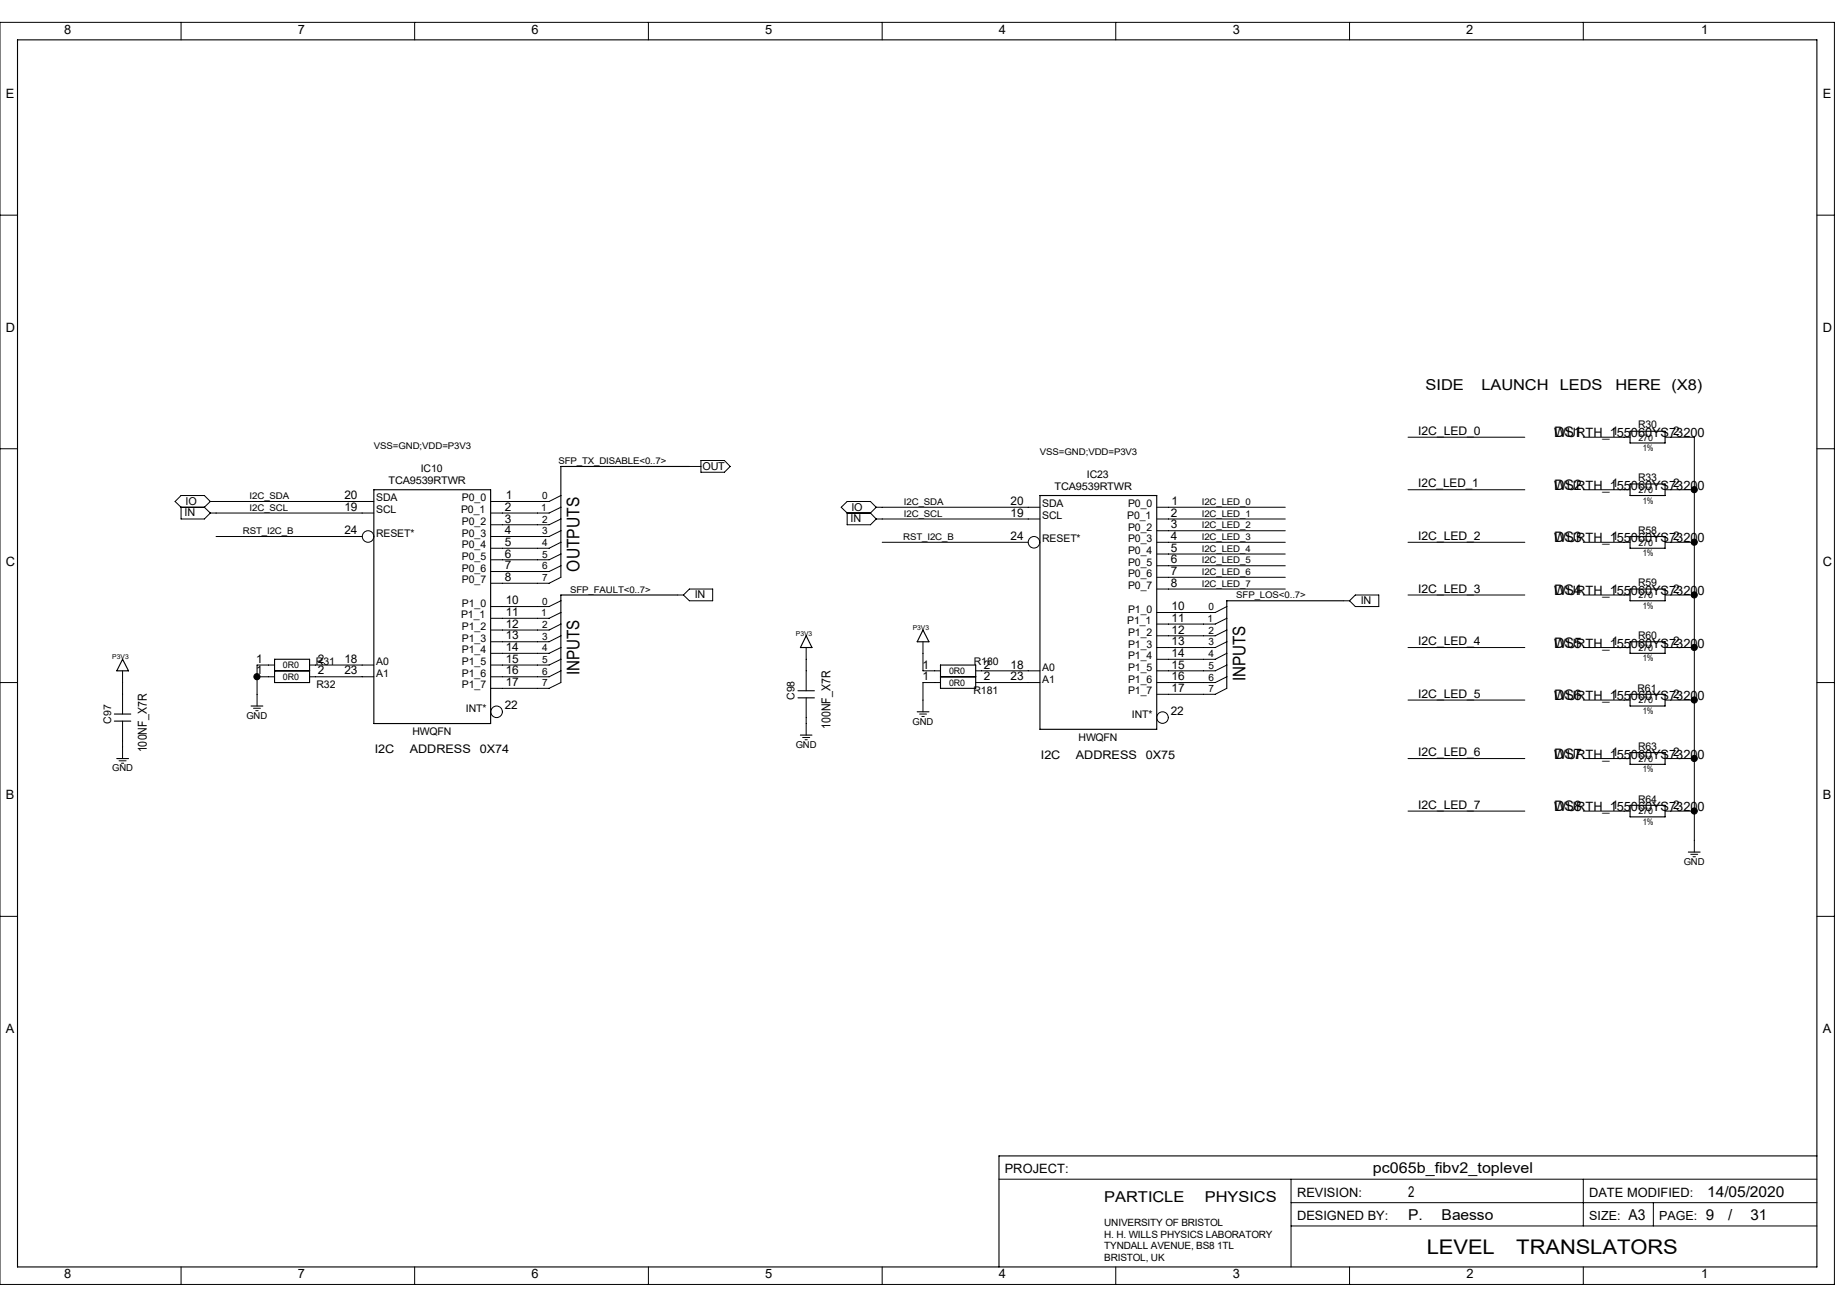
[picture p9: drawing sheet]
<svg xmlns="http://www.w3.org/2000/svg" width="420mm" height="297mm" viewBox="0 0 420 297" stroke-linecap="round" stroke-linejoin="round" font-family="sans-serif">
<g fill="none" stroke="#000" stroke-width=".25">
<path d="M4 9.1h408.9v278.8h-408.9zM370.5 98h7.9v2.7h-7.9zM85 111.3h26.5v53.1h-26.5zM156.7 106h-29.2v25.2M236.3 112.6h26.6v53.1h-26.6zM370.5 110h7.9v2.6h-7.9zM154 135.2h-26.5v19.9M305.4 136.5h-26.6v19.9M370.5 121.9h7.9v2.7h-7.9zM370.5 133.9h7.9v2.6h-7.9zM27.9 149.8l1.3 2.6h-2.7zM62.4 152.4h8"/>
<path d="M62.4 149.8h8v5.3h-8zM181.4 158.6h3.7M181.4 157h3.7M183.2 144.5l1.3 2.7h-2.6zM209.8 143.2l1.3 2.6h-2.7zM213.7 153.8h8M213.7 151.1h8v5.3h-8zM370.5 145.8h7.9v2.7h-7.9zM370.5 157.8h7.9v2.6h-7.9zM26 163.9h3.7M26 162.3h3.7M26.5 172.4h2.7"/>
<path d="M57.1 160.4h2.6M181.9 167h2.6M208.4 161.8h2.7M370.5 171h7.9v2.7h-7.9zM370.5 183h7.9v2.6h-7.9zM383.7 193.6h2.7M412.9 262.7h-185.9v25.2"/>
</g>
<g fill="none" stroke="#000" stroke-width=".23">
<path d="M0 5.1h416.9v286.8h-416.9zM41.1 5.1v4M94.2 5.1v4M147.4 5.1v4M200.5 5.1v4M253.6 5.1v4M306.7 5.1v4M359.8 5.1v4M0 48.9h4M412.9 48.9h4M320 99.4h26.5M359.8 99.4h10.7"/>
<path d="M378.4 99.4h6.7v94.2M0 102h4M41.1 115.3h5.3M41.1 115.3v2.6h5.3l1.4-1.3M46.4 115.3l1.4 1.3M47.8 116.6h37.2M47.8 114h37.2M47.8 114l-1.4-1.4h-5.3l-1.3 1.4 1.3 1.3M47.8 114l-1.4 1.3M127.5 117.9l-2.7 1.4h-13.3M127.5 115.3l-2.7 1.3h-13.3M127.5 112.6l-2.7 1.4h-13.3"/>
<path d="M156.7 106h2.6M159.3 104.6h5.3l1.3 1.4-1.3 1.3h-5.3zM192.5 116.6v2.7h5.3l1.3-1.4M192.5 116.6h5.3M197.8 116.6l1.3 1.3M199.1 115.3l-1.3-1.3h-5.3l-1.3 1.3 1.3 1.3M199.1 115.3h37.2M199.1 117.9h37.2M199.1 115.3l-1.3 1.3M262.9 115.3h29.2M262.9 117.9h29.2M320 111.3h26.5"/>
<path d="M359.8 111.3h10.7M378.4 111.3h6.7M412.9 102h4M49.1 121.9h33.2M127.5 139.2l-2.7 1.3h-13.3M127.5 131.2l-2.7 1.3h-13.3M127.5 128.6l-2.7 1.3h-13.3M127.5 125.9l-2.7 1.3h-13.3M127.5 123.2l-2.7 1.4h-13.3M127.5 120.6l-2.7 1.3h-13.3M127.5 136.5l-2.7 1.3h-13.3M154 135.2h1.3"/>
<path d="M155.3 135.2l1.4-1.3h5.3v2.6h-5.3zM200.5 123.2h33.2M262.9 133.9h29.2M262.9 131.2h29.2M262.9 128.6h29.2M262.9 125.9h29.2M262.9 123.2h29.2M262.9 120.6h29.2M278.8 137.8l-2.6 1.4h-13.3M305.4 136.5h1.3M306.7 136.5l1.3-1.3h5.4v2.6h-5.4zM320 123.2h26.5"/>
<path d="M320 135.2h26.5M359.8 123.2h10.7M359.8 135.2h10.7M378.4 123.2h6.7M378.4 135.2h6.7M0 155.1h4M27.9 152.4v9.9M58.4 153.8h4M62.4 151.1h-4v9.3M70.4 153.8h14.6M70.4 151.1h14.6M127.5 155.1l-2.7 1.3h-13.3"/>
<path d="M127.5 152.4l-2.7 1.4h-13.3M127.5 149.8l-2.7 1.3h-13.3M127.5 147.2l-2.7 1.3h-13.3M127.5 144.5l-2.7 1.3h-13.3M127.5 141.8l-2.7 1.4h-13.3M183.2 147.2v9.8M183.2 158.6v8.4M209.8 145.8v6.6h3.9M213.7 155.1h-3.9v6.7M221.7 152.4h14.6M221.7 155.1h14.6M278.8 145.8l-2.6 1.4h-13.3"/>
<path d="M278.8 140.5l-2.6 1.3h-13.3M278.8 143.2l-2.6 1.3h-13.3M278.8 148.5l-2.6 1.3h-13.3M278.8 151.1l-2.6 1.3h-13.3M278.8 153.8l-2.6 1.3h-13.3M278.8 156.4l-2.6 1.4h-13.3M320 147.2h26.5M320 159.1h26.5M359.8 147.2h10.7M359.8 159.1h10.7M378.4 147.2h6.7M378.4 159.1h6.7"/>
<path d="M412.9 155.1h4M27.1 172.9h1.6M27.6 173.4h.5M27.9 163.9v8.5M57.6 161h1.6M58.1 161.5h.6M182.4 167.6h1.6M183 168.1h.5M209 162.3h1.6M209.5 162.8h.6M320 172.4h26.5M359.8 172.4h10.7"/>
<path d="M378.4 172.4h6.7M320 184.3h26.5M359.8 184.3h10.7M378.4 184.3h6.7M384.3 194.1h1.5M384.8 194.7h.5M0 208.2h4M412.9 208.2h4M227 268h185.9M293.4 273.3h119.5M293.4 268v19.9M293.4 278.6h119.5"/>
<path d="M359.8 268v10.6M375.8 273.3v5.3M41.1 287.9v4M94.2 287.9v4M147.4 287.9v4M200.5 287.9v4M253.6 287.9v4M306.7 287.9v4M359.8 287.9v4"/>
<circle cx="83.7" cy="121.9" r="1.31"/>
<circle cx="235" cy="123.2" r="1.31"/>
<circle cx="112.9" cy="161.8" r="1.31"/>
<circle cx="264.2" cy="163.1" r="1.31"/>
</g>
<g fill="#000" stroke="#000" stroke-width=".23">
<circle cx="385" cy="111.3" r=".7"/>
<circle cx="385" cy="123.2" r=".7"/>
<circle cx="385" cy="135.2" r=".7"/>
<circle cx="58.4" cy="153.8" r=".7"/>
<circle cx="385" cy="159.1" r=".7"/>
<circle cx="385" cy="147.1" r=".7"/>
<circle cx="385" cy="172.4" r=".7"/>
<circle cx="385" cy="184.3" r=".7"/>
</g>
<g font-size="4.6">
<text x="324.3" y="284.9">LEVEL</text>
<text x="344.6" y="284.9">TRANSLATORS</text>
</g>
<g font-size="4">
<text x="131.7" y="129.9" transform="rotate(-90 131.7 129.9)">OUTPUTS</text>
<text x="131.7" y="153.5" transform="rotate(-90 131.7 153.5)">INPUTS</text>
<text x="283" y="154.8" transform="rotate(-90 283 154.8)">INPUTS</text>
</g>
<g font-size="3.4">
<text x="324" y="88.7">SIDE</text>
<text x="336.7" y="88.7">LAUNCH</text>
<text x="354.5" y="88.7">LEDS</text>
<text x="367.1" y="88.7">HERE (X8)</text>
<text x="312" y="266.6">pc065b_fibv2_toplevel</text>
<text x="251" y="273.3">PARTICLE</text>
<text x="273.8" y="273.3">PHYSICS</text>
<text x="320" y="271.9">2</text>
<text x="388" y="271.9">14/05/2020</text>
<text x="320" y="277.2">P.</text>
<text x="327.6" y="277.2">Baesso</text>
<text x="370.1" y="277.2">A3</text>
<text x="387.7" y="277.2">9</text>
<text x="392.8" y="277.2">/</text>
<text x="397.8" y="277.2">31</text>
</g>
<g font-size="3.3">
<text x="353.2" y="99.4">DS1</text>
<text x="353.2" y="111.3">DS2</text>
<text x="353.2" y="123.2">DS3</text>
<text x="353.2" y="135.2">DS4</text>
<text x="353.2" y="147.2">DS5</text>
<text x="353.2" y="159.1">DS6</text>
<text x="353.2" y="172.4">DS7</text>
<text x="353.2" y="184.3">DS8</text>
</g>
<g font-size="2.9">
<text x="14.6" y="7.7">8</text>
<text x="67.7" y="7.7">7</text>
<text x="120.8" y="7.7">6</text>
<text x="173.9" y="7.7">5</text>
<text x="227" y="7.7">4</text>
<text x="280.2" y="7.7">3</text>
<text x="333.2" y="7.7">2</text>
<text x="386.6" y="7.7">1</text>
<text x="1.3" y="22.3">E</text>
<text x="414.3" y="22.3">E</text>
<text x="1.3" y="75.4">D</text>
<text x="414.3" y="75.4">D</text>
<text x="353.2" y="99.4">WURTH_155060YS73200</text>
<text x="353.2" y="111.3">WURTH_155060YS73200</text>
<text x="353.2" y="123.2">WURTH_155060YS73200</text>
<text x="1.3" y="128.6">C</text>
<text x="414.3" y="128.6">C</text>
<text x="353.2" y="135.2">WURTH_155060YS73200</text>
<text x="353.2" y="147.2">WURTH_155060YS73200</text>
<text x="353.2" y="159.1">WURTH_155060YS73200</text>
<text x="353.2" y="172.4">WURTH_155060YS73200</text>
<text x="1.3" y="181.7">B</text>
<text x="353.2" y="184.3">WURTH_155060YS73200</text>
<text x="414.3" y="181.7">B</text>
<text x="1.3" y="234.8">A</text>
<text x="414.3" y="234.8">A</text>
<text x="228.3" y="266.7">PROJECT:</text>
<text x="294.8" y="271.9">REVISION:</text>
<text x="361.1" y="271.9">DATE MODIFIED:</text>
<text x="294.8" y="277.3">DESIGNED BY:</text>
<text x="14.6" y="290.5">8</text>
<text x="67.7" y="290.5">7</text>
<text x="120.8" y="290.5">6</text>
<text x="173.9" y="290.5">5</text>
<text x="227" y="290.5">4</text>
<text x="280.2" y="290.5">3</text>
<text x="333.3" y="290.5">2</text>
<text x="386.6" y="290.5">1</text>
</g>
<g font-size="2.8">
<text x="188.7" y="165.7" transform="rotate(-90 188.7 165.7)">100NF_X7R</text>
<text x="33.4" y="171" transform="rotate(-90 33.4 171)">100NF_X7R</text>
<text x="361.1" y="277.3">SIZE:</text>
<text x="377.1" y="277.3">PAGE:</text>
</g>
<g font-size="2.7">
<text x="322.3" y="98.8">I2C_LED_0</text>
<text x="366.3" y="98.8">1</text>
<text x="380.3" y="98.8">2</text>
<text x="78.3" y="113.4">20</text>
<text x="114.9" y="113.4">1</text>
<text x="322.3" y="110.7">I2C_LED_1</text>
<text x="366.3" y="110.7">1</text>
<text x="380.3" y="110.7">2</text>
<text x="78.3" y="116.1">19</text>
<text x="114.7" y="116.1">2</text>
<text x="114.7" y="118.7">3</text>
<text x="229.7" y="114.8">20</text>
<text x="229.7" y="117.4">19</text>
<text x="266.1" y="117.4">2</text>
<text x="266.3" y="114.8">1</text>
<text x="78.3" y="121.4">24</text>
<text x="114.7" y="121.4">4</text>
<text x="114.7" y="124">5</text>
<text x="229.7" y="122.7">24</text>
<text x="266.1" y="120.1">3</text>
<text x="266.1" y="122.7">4</text>
<text x="266.1" y="125.3">5</text>
<text x="322.3" y="122.7">I2C_LED_2</text>
<text x="366.3" y="122.7">1</text>
<text x="380.3" y="122.7">2</text>
<text x="114.7" y="126.7">6</text>
<text x="114.7" y="129.4">7</text>
<text x="114.7" y="132">8</text>
<text x="266.1" y="128">6</text>
<text x="266.1" y="130.7">7</text>
<text x="114.9" y="137.3">10</text>
<text x="266.1" y="133.4">8</text>
<text x="322.3" y="134.7">I2C_LED_3</text>
<text x="366.3" y="134.7">1</text>
<text x="380.3" y="134.7">2</text>
<text x="114.9" y="140">11</text>
<text x="114.9" y="142.6">12</text>
<text x="266.3" y="138.6">10</text>
<text x="266.3" y="141.3">11</text>
<text x="266.3" y="144">12</text>
<text x="114.9" y="145.3">13</text>
<text x="114.9" y="148">14</text>
<text x="266.3" y="146.6">13</text>
<text x="266.3" y="149.3">14</text>
<text x="322.3" y="146.6">I2C_LED_4</text>
<text x="366.3" y="146.6">1</text>
<text x="380.3" y="146.6">2</text>
<text x="58.3" y="153.2">1</text>
<text x="58.3" y="150.6">1</text>
<text x="72.2" y="153.2">2</text>
<text x="72.2" y="150.6">2</text>
<text x="78.3" y="150.6">18</text>
<text x="78.3" y="153.2">23</text>
<text x="114.9" y="150.6">15</text>
<text x="114.9" y="153.2">16</text>
<text x="114.9" y="155.9">17</text>
<text x="209.6" y="154.6">1</text>
<text x="209.6" y="151.9">1</text>
<text x="223.6" y="154.6">2</text>
<text x="223.6" y="151.9">2</text>
<text x="229.7" y="151.9">18</text>
<text x="229.7" y="154.6">23</text>
<text x="266.3" y="151.9">15</text>
<text x="266.3" y="154.6">16</text>
<text x="114.7" y="161.2">22</text>
<text x="266.3" y="157.2">17</text>
<text x="322.3" y="158.6">I2C_LED_5</text>
<text x="366.3" y="158.6">1</text>
<text x="380.3" y="158.6">2</text>
<text x="266.1" y="162.6">22</text>
<text x="85.2" y="171">I2C</text>
<text x="93.1" y="171">ADDRESS</text>
<text x="109.1" y="171">0X74</text>
<text x="236.6" y="172.4">I2C</text>
<text x="244.5" y="172.4">ADDRESS</text>
<text x="260.4" y="172.4">0X75</text>
<text x="322.3" y="171.8">I2C_LED_6</text>
<text x="366.3" y="171.8">1</text>
<text x="380.3" y="171.8">2</text>
<text x="322.3" y="183.8">I2C_LED_7</text>
<text x="366.3" y="183.8">1</text>
<text x="380.3" y="183.8">2</text>
</g>
<g font-size="2.5">
<text x="159.7" y="106.8">OUT</text>
<text x="42" y="117.3">IN</text>
<text x="42.2" y="114.7">IO</text>
<text x="193.3" y="118.7">IN</text>
<text x="193.5" y="116">IO</text>
<text x="157.9" y="135.9">IN</text>
<text x="309.2" y="137.3">IN</text>
</g>
<g font-size="2.4">
<text x="372.3" y="97.4">R30</text>
<text x="95.6" y="107.3">IC10</text>
<text x="85.5" y="114">SDA</text>
<text x="88.3" y="110">TCA9539RTWR</text>
<text x="105" y="114">P0_0</text>
<text x="239.7" y="111.3">TCA9539RTWR</text>
<text x="247" y="108.6">IC23</text>
<text x="372.3" y="109.3">R33</text>
<text x="85.5" y="116.6">SCL</text>
<text x="104.8" y="116.6">P0_1</text>
<text x="105" y="119.3">P0_2</text>
<text x="236.9" y="115.3">SDA</text>
<text x="236.9" y="117.9">SCL</text>
<text x="256.2" y="117.9">P0_1</text>
<text x="256.4" y="115.3">P0_0</text>
<text x="85.5" y="121.9">RESET*</text>
<text x="105" y="121.9">P0_3</text>
<text x="105" y="124.6">P0_4</text>
<text x="236.9" y="123.2">RESET*</text>
<text x="256.4" y="120.6">P0_2</text>
<text x="256.4" y="123.2">P0_3</text>
<text x="256.4" y="125.9">P0_4</text>
<text x="372.3" y="121.3">R58</text>
<text x="105" y="127.2">P0_5</text>
<text x="105" y="129.9">P0_6</text>
<text x="256.4" y="128.6">P0_5</text>
<text x="256.4" y="131.2">P0_6</text>
<text x="105" y="137.8">P1_0</text>
<text x="105" y="132.5">P0_7</text>
<text x="256.4" y="133.9">P0_7</text>
<text x="372.3" y="133.2">R59</text>
<text x="104.8" y="140.5">P1_1</text>
<text x="105" y="143.2">P1_2</text>
<text x="256.2" y="141.8">P1_1</text>
<text x="256.4" y="139.2">P1_0</text>
<text x="105" y="145.8">P1_3</text>
<text x="105" y="148.5">P1_4</text>
<text x="256.4" y="144.5">P1_2</text>
<text x="256.4" y="147.2">P1_3</text>
<text x="256.4" y="149.8">P1_4</text>
<text x="372.3" y="145.2">R60</text>
<text x="71.8" y="151.1">R31</text>
<text x="85.5" y="151.1">A0</text>
<text x="85.5" y="153.8">A1</text>
<text x="105" y="151.1">P1_5</text>
<text x="105" y="153.8">P1_6</text>
<text x="221.3" y="151.1">R180</text>
<text x="236.9" y="152.4">A0</text>
<text x="236.9" y="155.1">A1</text>
<text x="256.4" y="152.4">P1_5</text>
<text x="256.4" y="155.1">P1_6</text>
<text x="71.9" y="156.4">R32</text>
<text x="105" y="156.4">P1_7</text>
<text x="105.9" y="161.8">INT*</text>
<text x="180.6" y="159.1" transform="rotate(-90 180.6 159.1)">C98</text>
<text x="221.2" y="157.8">R181</text>
<text x="256.4" y="157.8">P1_7</text>
<text x="372.2" y="157.1">R61</text>
<text x="25.2" y="164.4" transform="rotate(-90 25.2 164.4)">C97</text>
<text x="93.7" y="167">HWQFN</text>
<text x="257.3" y="163.1">INT*</text>
<text x="245.1" y="168.4">HWQFN</text>
<text x="372.3" y="170.4">R63</text>
<text x="372.3" y="182.4">R64</text>
</g>
<g font-size="2.3">
<text x="123.2" y="113.5">0</text>
<text x="123" y="116.1">1</text>
<text x="123.2" y="118.8">2</text>
<text x="123.2" y="121.5">3</text>
<text x="123.2" y="124.1">4</text>
<text x="123.2" y="126.7">5</text>
<text x="123.2" y="129.4">6</text>
<text x="123.2" y="132.1">7</text>
<text x="123.2" y="137.4">0</text>
<text x="123" y="140">1</text>
<text x="123.2" y="142.7">2</text>
<text x="274.4" y="141.4">1</text>
<text x="274.6" y="138.7">0</text>
<text x="123.2" y="145.3">3</text>
<text x="123.2" y="148">4</text>
<text x="274.6" y="144">2</text>
<text x="274.6" y="146.7">3</text>
<text x="274.6" y="149.4">4</text>
<text x="123.2" y="153.3">6</text>
<text x="123.2" y="150.7">5</text>
<text x="123.2" y="156">7</text>
<text x="274.6" y="154.6">6</text>
<text x="274.6" y="152">5</text>
<text x="274.6" y="157.3">7</text>
<text x="251" y="278.6">UNIVERSITY OF BRISTOL</text>
<text x="251" y="281.2">H. H. WILLS PHYSICS LABORATORY</text>
<text x="251" y="283.9">TYNDALL AVENUE, BS8 1TL</text>
<text x="251" y="286.5">BRISTOL, UK</text>
</g>
<g font-size="2.2">
<text x="56" y="163.4">GND</text>
<text x="207.4" y="164.7">GND</text>
<text x="180.8" y="170">GND</text>
<text x="25.5" y="175.3">GND</text>
<text x="382.7" y="196.6">GND</text>
</g>
<g font-size="2.1">
<text x="85" y="102">VSS=GND;VDD=P3V3</text>
<text x="126.9" y="105.5">SFP_TX_DISABLE&lt;0..7&gt;</text>
<text x="236.3" y="103.3">VSS=GND;VDD=P3V3</text>
<text x="56.7" y="113.4">I2C_SDA</text>
<text x="56.7" y="116.1">I2C_SCL</text>
<text x="205.4" y="114.8">I2C_SDA</text>
<text x="205.4" y="117.4">I2C_SCL</text>
<text x="273.1" y="117.4">I2C_LED_1</text>
<text x="273.1" y="114.8">I2C_LED_0</text>
<text x="55.2" y="121.4">RST_I2C_B</text>
<text x="205.3" y="122.7">RST_I2C_B</text>
<text x="273.1" y="125.3">I2C_LED_4</text>
<text x="273.1" y="122.7">I2C_LED_3</text>
<text x="273.1" y="120.1">I2C_LED_2</text>
<text x="273.1" y="130.7">I2C_LED_6</text>
<text x="273.1" y="128">I2C_LED_5</text>
<text x="129.6" y="134.7">SFP_FAULT&lt;0..7&gt;</text>
<text x="273.1" y="133.3">I2C_LED_7</text>
<text x="281" y="136">SFP_LOS&lt;0..7&gt;</text>
</g>
<g font-size="2">
<text x="372.4" y="100.1">270</text>
<text x="373.3" y="102.5">1%</text>
<text x="372.4" y="112.1">270</text>
<text x="373.3" y="114.4">1%</text>
<text x="372.4" y="124">270</text>
<text x="373.3" y="126.4">1%</text>
<text x="372.4" y="135.9">270</text>
<text x="373.3" y="138.3">1%</text>
<text x="372.4" y="147.9">270</text>
<text x="64.3" y="151.9">0R0</text>
<text x="64.3" y="154.6">0R0</text>
<text x="215.7" y="153.2">0R0</text>
<text x="215.7" y="155.9">0R0</text>
<text x="373.3" y="150.3">1%</text>
<text x="372.4" y="159.8">270</text>
<text x="373.3" y="162.2">1%</text>
<text x="372.4" y="173.1">270</text>
<text x="373.3" y="175.5">1%</text>
<text x="372.4" y="185.1">270</text>
<text x="373.3" y="187.4">1%</text>
</g>
<g font-size="1.5">
<text x="207.4" y="143.1">P3V3</text>
<text x="25.5" y="149.8">P3V3</text>
<text x="180.9" y="144.4">P3V3</text>
</g>
</svg>
